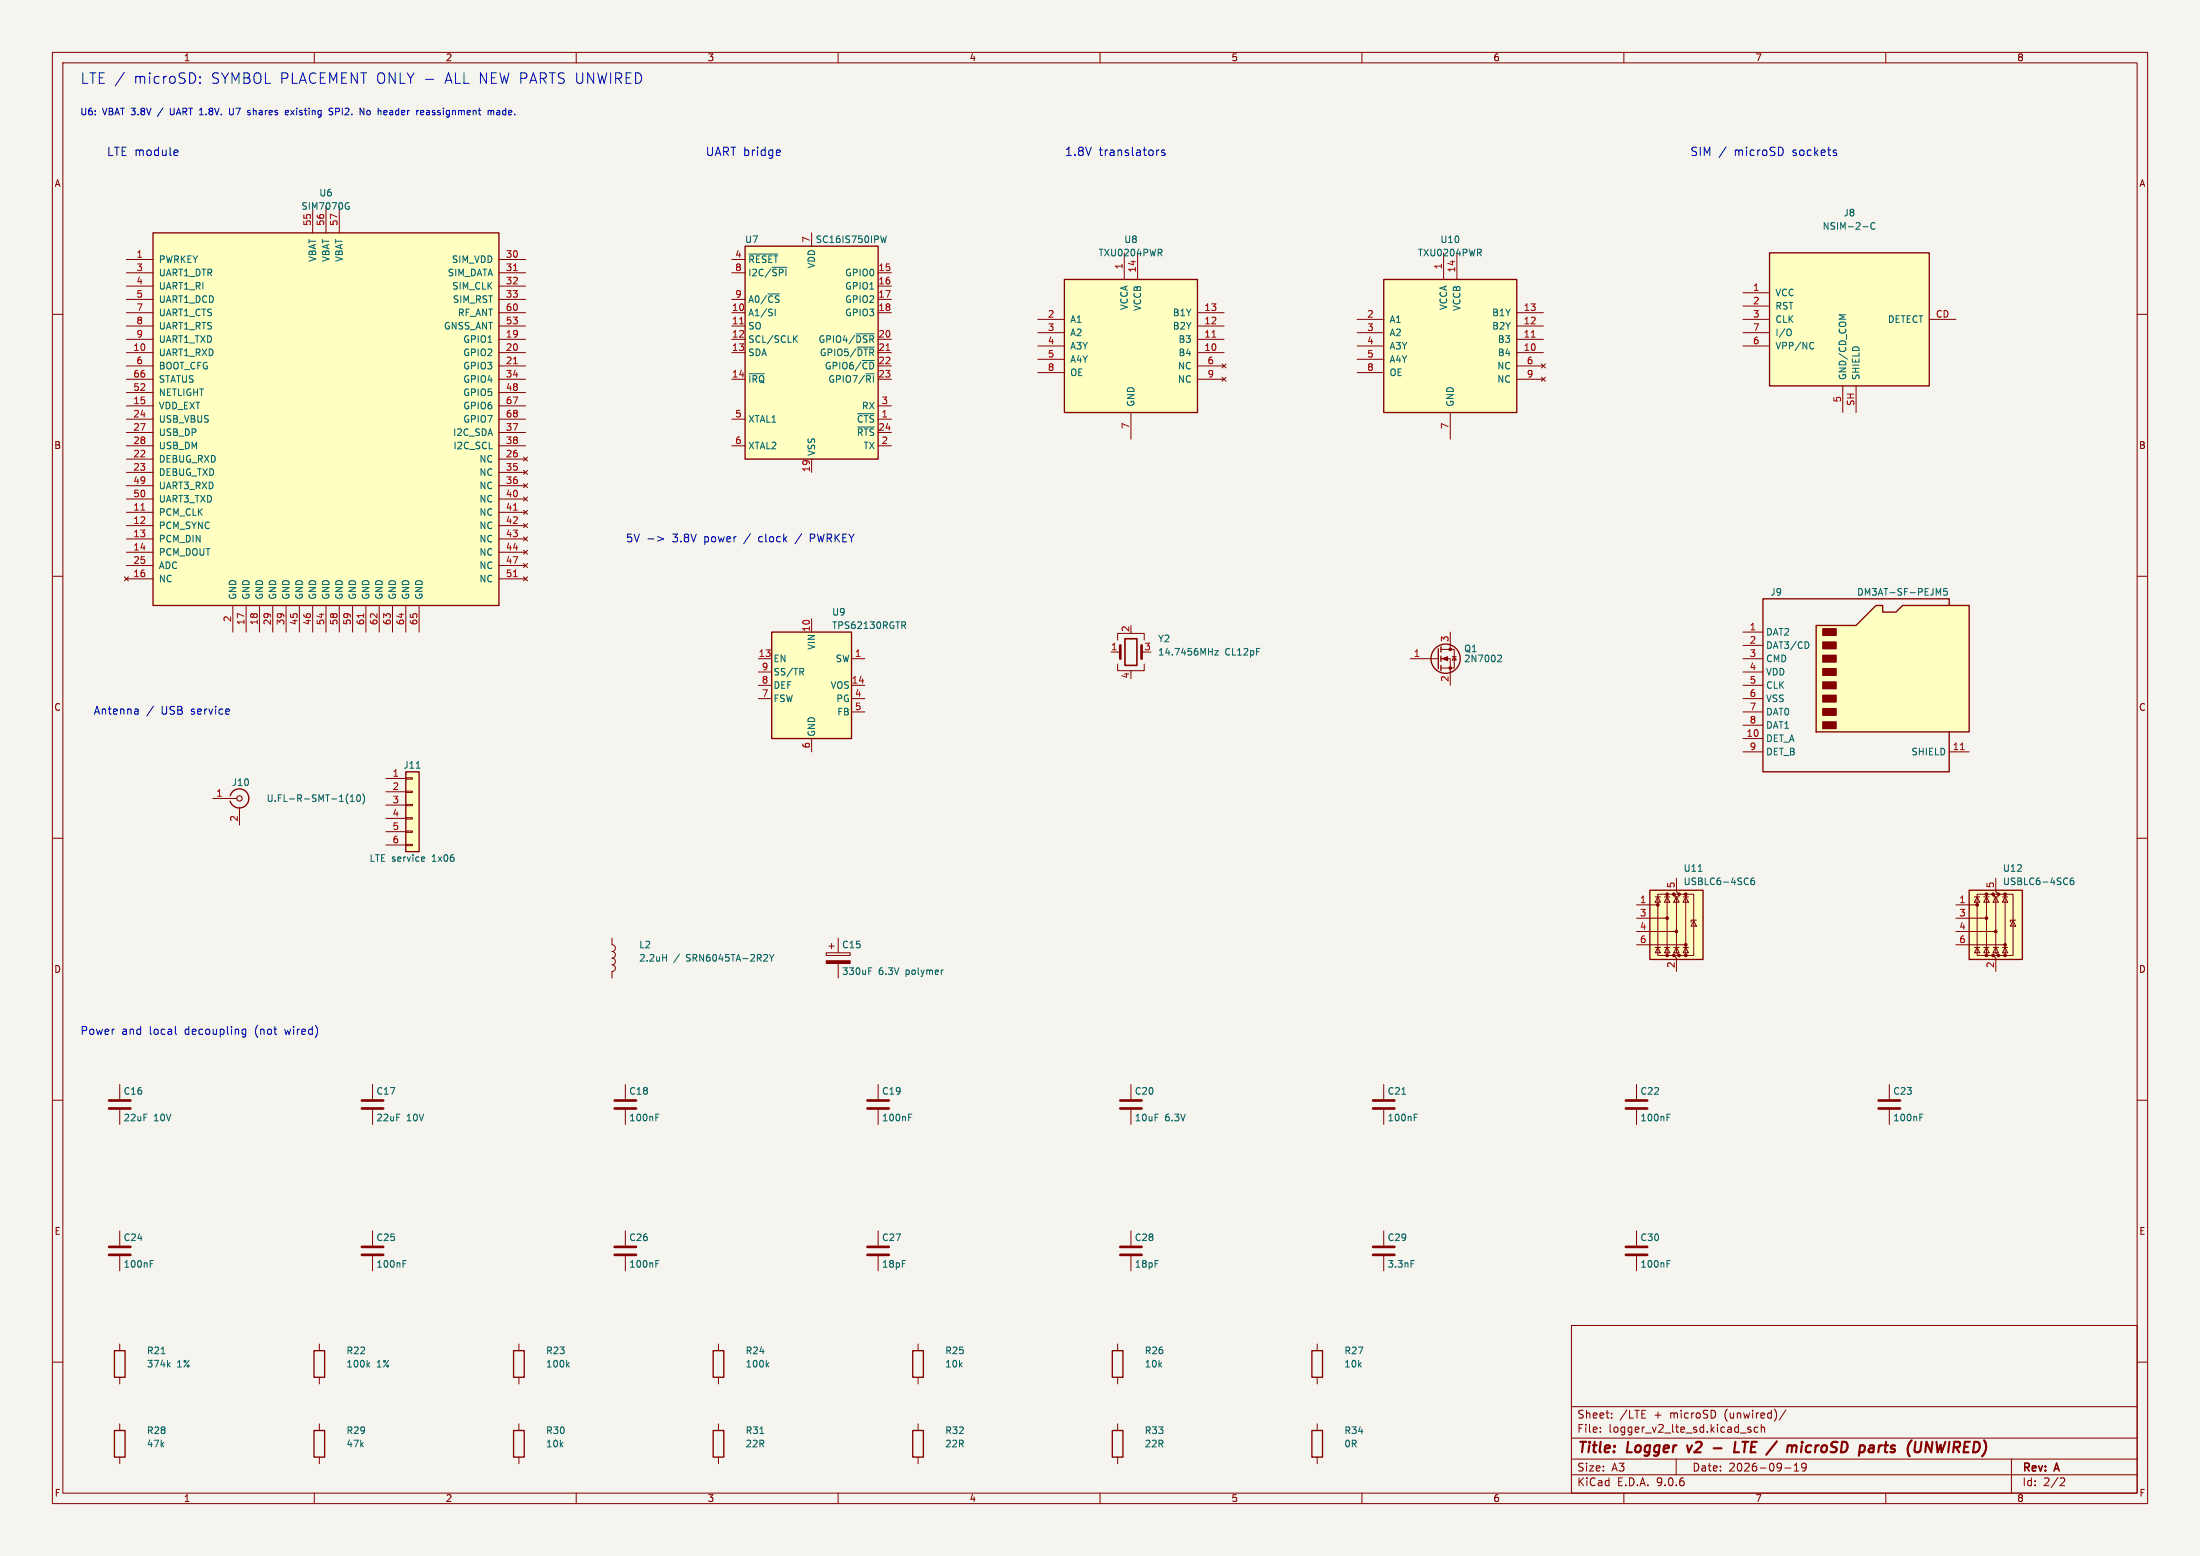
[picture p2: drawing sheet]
<svg xmlns="http://www.w3.org/2000/svg" width="420mm" height="297mm" viewBox="0 0 420 297" stroke-linecap="round" stroke-linejoin="round" font-family="sans-serif">
<path d="M0 0h420v297h-420z" fill="#f5f4ef" stroke="#f5f4ef" stroke-width=".19"/>
<g fill="none" stroke="#840000" stroke-width=".19">
<path d="M10 10h400v277h-400zM12 12h396v273h-396zM60 10v2M110 10v2M160 10v2M210 10v2M260 10v2M310 10v2M360 10v2M10 60h2M408 60h2M10 110h2"/>
<path d="M408 110h2M10 160h2M408 160h2M10 210h2M408 210h2M300 253h108v32h-108zM10 260h2M300 278.5h108M300 274.5h108M300 268.5h108M305.5 273.2v.2M305.5 272.5v.1"/>
<path d="M307.7 270.5v.2M307.7 269.8v.1M320 278.5v3M334.2 272.5l-.3-.1-.2 .2v.2l.5 .2v.3h-.5M335.6 272.5l-.4-.1-.3 .3 .1 .6h.6M336.2 272.5l.2-.1 .4 .1 .1 .9M336.2 271.9v1.5M340.9 269.1l-1.2 1.9M342.5 279.7l.4-.4v1.5M344.8 279.9l-.3 .3h-.3l-.3-.3 .2-.5 .4-.1 .2 .1a.99 .99 0 0 1-.3 1.4h-.3M384 278.5v6.5M408 260h2"/>
<path d="M60 285v2M110 285v2M160 285v2M210 285v2M260 285v2M300 281.5h108M310 285v2M340.7 280.2h1.2M342.5 280.8h.9M360 285v2M393.5 282.1l.5 .1 .2 .3-1 1.1h1"/>
</g>
<path d="M322.1 275.9l.3 1.3M327.1 276.4h1.6M331.3 275.2l-.3 2h1M332.6 275.2h1.2M344 275.9l-.2 1.3M344.1 275.2l-.1 .2M358.7 275.9l-.1 1.3M358.9 276l-.2 .3M365 274.9l-.4 .4M368.9 275.2l-.2 2-.9-2-.3 2" fill="none" stroke="#840000" stroke-width=".4"/>
<path d="M337.8 48.3h30.5v25.4h-30.5z" fill="#ffffc2"/>
<path d="M337.8 48.3h30.5v25.4h-30.5z" fill="none" stroke="#840000" stroke-width=".25"/>
<path d="M332.7 55.9h5.1M332.7 58.4h5.1M332.7 61h5.1M332.7 63.5h5.1M332.7 66h5.1M351.8 73.7v5M354.3 73.7v5M368.3 61h5.1" fill="none" stroke="#840000" stroke-width=".19"/>
<path d="M355.6 43.3h1M357.9 42.6a.6 .6 0 0 0-.8 .4 .6 .6 0 0 0 .6 .8l.2-.2M341.7 62.8l.1 .1a.81 .81 0 0 1-.1 1.2M345.9 65.3l.4 .2M346.3 66.5l-.4 .1" fill="none" stroke="#006464" stroke-width=".19"/>
<path d="M203.2 53.3h25.4v25.4h-25.4z" fill="#ffffc2"/>
<path d="M203.2 53.3h25.4v25.4h-25.4z" fill="none" stroke="#840000" stroke-width=".25"/>
<g fill="none" stroke="#840000" stroke-width=".19">
<path d="M214.6 48.3v5M217.2 48.3v5M228.6 59.7h5.1M198.1 61h5.1M198.1 63.5h5.1M198.1 66h5.1M198.1 68.6h5.1M198.1 71.1h5.1M215.9 78.7v5.1M228.6 62.2h5.1M228.6 64.8h5.1M228.6 67.3h5.1"/>
<path d="M228.6 69.9h5.1M228.6 72.4h5.1M233.3 69.5l.8 .7M233.3 72l.8 .8M234.1 69.5l-.8 .7M234.1 72l-.8 .8"/>
</g>
<path d="M231.4 64.4h.7" fill="none" stroke="#a90000" stroke-width=".19"/>
<path d="M221.4 48.2l.4 .6M221.8 47.7v.4" fill="none" stroke="#006464" stroke-width=".19"/>
<path d="M264.2 53.3h25.4v25.4h-25.4z" fill="#ffffc2"/>
<g fill="none" stroke="#840000" stroke-width=".25">
<path d="M264.2 53.3h25.4v25.4h-25.4zM274.6 123.8v3.8M275.1 123.4v1.1M275.1 125.2v1M275.1 127v1M21.8 257.8h2.1v5.1h-2.1z"/>
<circle cx="276" cy="125.7" r="2.79"/>
</g>
<g fill="none" stroke="#840000" stroke-width=".19">
<path d="M275.6 48.3v5M278.1 48.3v5M289.6 59.7h5M259.1 61h5.1M259.1 63.5h5.1M259.1 66h5.1M259.1 68.6h5.1M259.1 71.1h5.1M276.9 78.7v5.1M289.6 62.2h5M289.6 64.8h5M289.6 67.3h5"/>
<path d="M289.6 69.9h5M289.6 72.4h5M294.3 69.5l.7 .7M294.3 72l.7 .8M295 69.5l-.7 .7M295 72l-.7 .8M212.1 124.5h1.8M213.4 122.2v-1.3h5v1.3M213.4 126.7v1.3h5v-1.3M215.9 128v.3M269.2 125.7h5.4M275.1 124h2.5v3.5h-2.5"/>
<path d="M275.1 125.7h1.8v5.1M276.9 120.7v3.3M277.2 125.3h.8M277.6 125.3l.4 .7h-.8zM360.7 207v2.8M360.7 211.8v2.8M22.9 256.5v1.3M22.9 262.9v1.3"/>
</g>
<path d="M292.3 64.4h.8" fill="none" stroke="#a90000" stroke-width=".19"/>
<path d="M282.4 48.2l.4 .6M282.7 47.7v.4M231.9 124.2h.7l-.7 .8h.7M286.1 125l.4 .1 .1 .3-.7 .9h.7M366.5 213.3h.4M366.5 212.7h.6M30.8 258.4h.7M32.1 260.4l.4 .5M32.5 260.1l-.5 .5" fill="none" stroke="#006464" stroke-width=".19"/>
<path d="M213.9 123.2v2.5M217.9 123.2v2.5M358.6 210.1h4.1M358.6 211.6h4.1" fill="none" stroke="#840000" stroke-width=".51"/>
<path d="M214.8 121.9h2.2v5.1h-2.2z" fill="none" stroke="#840000" stroke-width=".3"/>
<g fill="#840000" stroke="#840000" stroke-width=".19">
<path d="M275.3 125.7l1.1-.4v.8z"/>
<circle cx="276.9" cy="124" r=".25"/>
<circle cx="276.9" cy="127.5" r=".25"/>
</g>
<path d="M346.7 119.4h7.6l3.8-3.8h1.3v1.2h2.5l1.3-1.2h12.7v24.1h-29.2z" fill="#ffffc2"/>
<path d="M346.7 119.4h7.6l3.8-3.8h1.3v1.2h2.5l1.3-1.2h12.7v24.1h-29.2zM372.1 115.6v-1.3h-35.6v33h35.6v-7.6" fill="none" stroke="#840000" stroke-width=".25"/>
<g fill="#840000" stroke="#840000" stroke-width=".25">
<path d="M348 120h2.5v1.3h-2.5z"/>
<path d="M348 122.6h2.5v1.2h-2.5z"/>
<path d="M348 125.1h2.5v1.3h-2.5z"/>
<path d="M348 127.6h2.5v1.3h-2.5z"/>
<path d="M348 130.2h2.5v1.2h-2.5z"/>
<path d="M348 132.7h2.5v1.3h-2.5z"/>
<path d="M348 135.3h2.5v1.2h-2.5z"/>
<path d="M348 137.8h2.5v1.3h-2.5z"/>
</g>
<path d="M332.7 120.7h3.8M332.7 123.2h3.8M332.7 125.7h3.8M332.7 128.3h3.8M332.7 130.8h3.8M332.7 133.4h3.8M332.7 135.9h3.8M332.7 138.4h3.8M332.7 141h3.8M332.7 143.5h3.8M372.1 143.5h3.8" fill="none" stroke="#840000" stroke-width=".19"/>
<path d="M370.1 113.2l.4-.9v1.3M371.7 112.3h-.6l-.1 .6 .2-.1 .4 .1 .2 .2-.1 .4-.2 .1-.5-.1M345.1 122.6l.2 .4-.2 .7" fill="none" stroke="#006464" stroke-width=".19"/>
<path d="M374.3 143.1h.7" fill="none" stroke="#a90000" stroke-width=".19"/>
<path d="M375.9 169.9h10.2v13.2h-10.2z" fill="#ffffc2"/>
<g fill="#840000" stroke="#840000" stroke-width=".19">
<circle cx="377.4" cy="172.7" r=".25"/>
<circle cx="379.2" cy="170.7" r=".25"/>
<circle cx="379.2" cy="175.3" r=".25"/>
<circle cx="379.2" cy="182.4" r=".25"/>
<circle cx="380.5" cy="170.7" r=".25"/>
<circle cx="380.5" cy="182.4" r=".25"/>
<circle cx="381" cy="177.8" r=".25"/>
<circle cx="381.5" cy="170.7" r=".25"/>
<circle cx="381.5" cy="182.4" r=".25"/>
<circle cx="382.8" cy="170.7" r=".25"/>
<circle cx="382.8" cy="180.3" r=".25"/>
<circle cx="382.8" cy="182.4" r=".25"/>
</g>
<g fill="none" stroke="#840000" stroke-width=".19">
<path d="M373.4 172.7h4M373.4 175.3h5.8M373.4 177.8h7.6M376.9 171.2h1.1M377.4 171.2l.6 1h-1.1zM378.7 171.2h1M379.2 171.2l.5 1h-1zM379.2 170.7h-1.8v11.7h1.8M380.5 170.7h2.3v11.7h-1.3M380.5 170.7h-1.3v11.7h1.3l.5 .5v2.5M380.5 170.7l.5 .5v10.7l.5 .5M380.5 171.2h1"/>
<path d="M381 171.2l.5 1h-1zM381 167.6v2.6l.5 .5M382.3 171.2h1M382.8 170.7h1.5v11.7h-1.5M382.8 171.2l.5 1h-1zM384.3 175.8l.5 1h-1zM384.8 175.6h-1v.4M373.4 180.3h9.4M376.9 180.8h1.1M377.4 180.8l.6 1.1h-1.1zM378.7 180.8h1M379.2 180.8l.5 1.1h-1z"/>
<path d="M380.5 180.8h1M380.5 182.4h1M381 180.8l.5 1.1h-1zM382.3 180.8h1M382.8 180.8l.5 1.1h-1z"/>
</g>
<path d="M375.9 169.9h10.2v13.2h-10.2z" fill="none" stroke="#840000" stroke-width=".25"/>
<path d="M395.8 167.6h-.4a.86 .86 0 0 0 0 1.3l.5-.2v-.4l-.2-.2h-.4l-.1 .2" fill="none" stroke="#006464" stroke-width=".19"/>
<path d="M315 169.9h10.1v13.2h-10.1z" fill="#ffffc2"/>
<g fill="#840000" stroke="#840000" stroke-width=".19">
<circle cx="316.5" cy="172.7" r=".25"/>
<circle cx="318.3" cy="170.7" r=".25"/>
<circle cx="318.3" cy="175.3" r=".25"/>
<circle cx="318.3" cy="182.4" r=".25"/>
<circle cx="319.5" cy="170.7" r=".25"/>
<circle cx="319.5" cy="182.4" r=".25"/>
<circle cx="320" cy="177.8" r=".25"/>
<circle cx="320.5" cy="170.7" r=".25"/>
<circle cx="320.5" cy="182.4" r=".25"/>
<circle cx="321.8" cy="170.7" r=".25"/>
<circle cx="321.8" cy="180.3" r=".25"/>
<circle cx="321.8" cy="182.4" r=".25"/>
</g>
<g fill="none" stroke="#840000" stroke-width=".19">
<path d="M312.4 172.7h4.1M312.4 175.3h5.9M312.4 177.8h7.6M316 171.2h1M316.5 171.2l.5 1h-1zM317.8 171.2h1M318.3 171.2l.5 1h-1zM318.3 170.7h-1.8v11.7h1.8M319.5 170.7h2.3v11.7h-1.3M319.5 170.7h-1.2v11.7h1.2l.5 .5v2.5M319.5 170.7l.5 .5v10.7l.5 .5M319.5 171.2h1"/>
<path d="M320 171.2l.5 1h-1zM320 167.6v2.6l.5 .5M321.3 171.2h1M321.8 170.7h1.5v11.7h-1.5M321.8 171.2l.5 1h-1zM323.3 175.8l.5 1h-1zM323.8 175.6h-1v.4M312.4 180.3h9.4M316 180.8h1M316.5 180.8l.5 1.1h-1zM317.8 180.8h1M318.3 180.8l.5 1.1h-1z"/>
<path d="M319.5 180.8h1M319.5 182.4h1M320 180.8l.5 1.1h-1zM321.3 180.8h1M321.8 180.8l.5 1.1h-1zM215.9 207v2.8M215.9 211.8v2.8M264.2 207v2.8M264.2 211.8v2.8M312.4 207v2.8M312.4 211.8v2.8M215.9 234.9v2.8"/>
<path d="M215.9 239.8v2.8M264.2 234.9v2.8M264.2 239.8v2.8M312.4 234.9v2.8M312.4 239.8v2.8M61 256.5v1.3M175.3 256.5v1.3M213.4 256.5v1.3M251.5 256.5v1.3M61 262.9v1.3M99.1 271.8v1.2M99.1 278.1v1.3"/>
<path d="M175.3 262.9v1.3M175.3 271.8v1.2M175.3 278.1v1.3M213.4 262.9v1.3M213.4 271.8v1.2M213.4 278.1v1.3M251.5 262.9v1.3M251.5 271.8v1.2M251.5 278.1v1.3"/>
</g>
<path d="M315 169.9h10.1v13.2h-10.1zM59.9 257.8h2.1v5.1h-2.1zM174.2 257.8h2.1v5.1h-2.1zM212.3 257.8h2.1v5.1h-2.1zM250.4 257.8h2.1v5.1h-2.1zM98 273h2.1v5.1h-2.1zM174.2 273h2.1v5.1h-2.1zM212.3 273h2.1v5.1h-2.1zM250.4 273h2.1v5.1h-2.1z" fill="none" stroke="#840000" stroke-width=".25"/>
<path d="M324.2 166.3h.7M334.8 167.6h-.3a.86 .86 0 0 0 0 1.3l.4-.2 .1-.4-.3-.2h-.3l-.2 .2M267.6 208.9h.8M270 213.3h.4M270 212.7h.6M318.2 213.3h.5M318.2 212.7h.7M269.4 240.6h.6M318.2 240.6h.7M318.2 241.2h.5M70.2 260.4l.4 .5M70.6 260.1l-.5 .5" fill="none" stroke="#006464" stroke-width=".19"/>
<path d="M213.9 210.1h4M213.9 211.6h4M262.1 210.1h4.1M262.1 211.6h4.1M310.4 210.1h4.1M310.4 211.6h4.1M213.9 238h4M213.9 239.5h4M262.1 238h4.1M262.1 239.5h4.1M310.4 238h4.1M310.4 239.5h4.1" fill="none" stroke="#840000" stroke-width=".51"/>
<path d="M142.2 47h25.4v40.6h-25.4z" fill="#ffffc2"/>
<path d="M142.2 47h25.4v40.6h-25.4z" fill="none" stroke="#840000" stroke-width=".25"/>
<g fill="none" stroke="#840000" stroke-width=".19">
<path d="M139.7 49.5h2.5M139.7 52.1h2.5M139.7 57.2h2.5M139.7 59.7h2.5M154.9 44.5v2.5M167.6 52.1h2.6M167.6 57.2h2.6M167.6 59.7h2.6M167.6 54.6h2.6M139.7 62.2h2.5M139.7 64.8h2.5M139.7 67.3h2.5"/>
<path d="M139.7 72.4h2.5M167.6 64.8h2.6M167.6 67.3h2.6M167.6 72.4h2.6M167.6 69.9h2.6M167.6 77.5h2.6M139.7 80h2.5M139.7 85.1h2.5M154.9 87.6v2.6M167.6 80h2.6M167.6 85.1h2.6M167.6 82.6h2.6"/>
</g>
<path d="M143 48.5h5.5M147.4 51h2.8M148 59v1.3M169.2 45l-.3 1.3-.2-.9-.3 .9M143 71.3h2.9M151.7 64.6l.5 .7M152.2 64.1l-.7 .7M163.4 63.7h3.5M163.7 66.3h3.2M163.7 79h3.2M163.7 81.5h3.2" fill="none" stroke="#006464" stroke-width=".19"/>
<path d="M141.2 61.8h.7M169.2 66.9h.7" fill="none" stroke="#a90000" stroke-width=".19"/>
<path d="M147.3 120.7h15.3v20.3h-15.3z" fill="#ffffc2"/>
<path d="M147.3 120.7h15.3v20.3h-15.3zM136.1 257.8h2.1v5.1h-2.1z" fill="none" stroke="#840000" stroke-width=".25"/>
<path d="M154.9 118.1v2.6M144.8 125.7h2.5M144.8 128.3h2.5M144.8 130.8h2.5M144.8 133.4h2.5M162.6 125.7h2.5M162.6 130.8h2.5M162.6 133.4h2.5M162.6 135.9h2.5M154.9 141v2.5M137.2 256.5v1.3M137.2 262.9v1.3" fill="none" stroke="#840000" stroke-width=".19"/>
<path d="M172.5 119.4l.4 .6M172.6 118.7l.3 .2-.1 .3-.2 .2M153 128.2l.4 .6M153.3 127.6l.1 .2-.1 .4M146.4 260.4l.4 .5M146.8 260.1l-.5 .5" fill="none" stroke="#006464" stroke-width=".19"/>
<path d="M29.2 44.5h66v71.1h-66z" fill="#ffffc2"/>
<path d="M29.2 44.5h66v71.1h-66zM43.9 151.9a1.81 1.81 0 0 1 2.8-1 1.81 1.81 0 0 1 0 3 1.81 1.81 0 0 1-2.8-1M136.1 273h2.1v5.1h-2.1z" fill="none" stroke="#840000" stroke-width=".25"/>
<g fill="none" stroke="#840000" stroke-width=".19">
<path d="M59.7 39.4v5.1M62.2 39.4v5.1M64.8 39.4v5.1M24.1 49.5h5.1M24.1 52.1h5.1M24.1 54.6h5.1M24.1 57.2h5.1M24.1 59.7h5.1M95.2 49.5h5.1M95.2 52.1h5.1M95.2 54.6h5.1M95.2 57.2h5.1"/>
<path d="M95.2 59.7h5.1M24.1 62.2h5.1M24.1 64.8h5.1M24.1 67.3h5.1M24.1 69.9h5.1M24.1 72.4h5.1M24.1 74.9h5.1M24.1 77.5h5.1M95.2 62.2h5.1M95.2 64.8h5.1M95.2 67.3h5.1M95.2 69.9h5.1"/>
<path d="M95.2 72.4h5.1M95.2 74.9h5.1M95.2 77.5h5.1M24.1 80h5.1M24.1 82.6h5.1M24.1 85.1h5.1M24.1 87.6h5.1M24.1 90.2h5.1M24.1 92.7h5.1M24.1 95.3h5.1M24.1 97.8h5.1M95.2 80h5.1"/>
<path d="M95.2 82.6h5.1M95.2 85.1h5.1M95.2 87.6h5.1M95.2 90.2h5.1M95.2 92.7h5.1M95.2 95.3h5.1M95.2 97.8h5.1M99.9 87.2l.8 .8M99.9 89.8l.8 .8M99.9 92.3l.8 .8M99.9 94.9l.8 .7M99.9 97.4l.8 .8"/>
<path d="M99.9 99.9l.8 .8M100.7 87.2l-.8 .8M100.7 89.8l-.8 .8M100.7 92.3l-.8 .8M100.7 94.9l-.8 .7M100.7 97.4l-.8 .8M100.7 99.9l-.8 .8M23.7 110.1l.8 .8M24.1 100.3h5.1M24.1 102.9h5.1M24.1 105.4h5.1M24.1 108h5.1"/>
<path d="M24.1 110.5h5.1M24.5 110.1l-.8 .8M44.4 115.6v5.1M47 115.6v5.1M49.5 115.6v5.1M52.1 115.6v5.1M54.6 115.6v5.1M57.1 115.6v5.1M59.7 115.6v5.1M62.2 115.6v5.1M64.8 115.6v5.1M67.3 115.6v5.1"/>
<path d="M69.8 115.6v5.1M72.4 115.6v5.1M74.9 115.6v5.1M77.5 115.6v5.1M80 115.6v5.1M95.2 100.3h5.1M95.2 102.9h5.1M95.2 105.4h5.1M95.2 108h5.1M95.2 110.5h5.1M99.9 102.5l.8 .8M99.9 105l.8 .8"/>
<path d="M99.9 107.6l.8 .7M99.9 110.1l.8 .8M100.7 102.5l-.8 .8M100.7 105l-.8 .8M100.7 107.6l-.8 .7M100.7 110.1l-.8 .8M40.6 152.4h4.6M45.7 154.2v3.3M116.8 179.1v1.2a.64 .64 0 0 1 .7 .7 .64 .64 0 0 1-.7 .6 .64 .64 0 0 1 .7 .7 .64 .64 0 0 1-.7 .6 .64 .64 0 0 1 .7 .6 .64 .64 0 0 1-.7 .7M160 179.1v2.8M116.8 184.2a.64 .64 0 0 1 .7 .6 .64 .64 0 0 1-.7 .6v1.3M157.7 181.9h4.6v.5h-4.6z"/>
<path d="M158.2 180.6h1.1M158.7 180.1v1M160 183.9v2.8M119.4 207v2.8M119.4 211.8v2.8M167.6 207v2.8M167.6 211.8v2.8M119.4 234.9v2.8M119.4 239.8v2.8M167.6 234.9v2.8M167.6 239.8v2.8M137.2 271.8v1.2"/>
<path d="M137.2 278.1v1.3"/>
</g>
<path d="M98 51.7h.8M98 69.4h.8M26.9 97.4h.7M98 97.4h.8M69.4 117.1v.8M98 110.1h.8" fill="none" stroke="#a90000" stroke-width=".19"/>
<g fill="none" stroke="#006464" stroke-width=".19">
<path d="M66.3 38.7h.3M66.4 39.4h.3v.4l-.4 .1M66.5 151.5a1.46 1.46 0 0 0 0 2M66.9 153h.7M66.9 152.1l.3-.4v1.3M68.2 151.8l.2-.1a.68 .68 0 0 1 .4 .6 .68 .68 0 0 1-.4 .7l-.3-.5zM69.2 151.5a1.46 1.46 0 0 1 0 2M126.5 182.8h.7M127.2 182.2v1.3M146.9 182.2l.4 .7M147.3 182.9v.6M147.7 182.2l-.4 .7"/>
<path d="M165.8 185.3h.5M165.8 184.7h.7M180.1 185.2h-.3M125.2 213.3h.4M125.2 212.7h.6M173.5 213.3h.4M173.5 212.7h.6M125.2 241.2h.4M125.2 240.6h.6M145.1 273.6h.7"/>
</g>
<path d="M157.7 183.4h4.6v.5h-4.6z" fill="#840000" stroke="#840000" stroke-width=".19"/>
<path d="M117.3 210.1h4.1M117.3 211.6h4.1M165.6 210.1h4.1M165.6 211.6h4.1M117.3 238h4.1M117.3 239.5h4.1M165.6 238h4.1M165.6 239.5h4.1" fill="none" stroke="#840000" stroke-width=".51"/>
<circle cx="45.7" cy="152.4" r=".51" fill="none" stroke="#840000" stroke-width=".2"/>
<path d="M77.5 147.3h2.5v15.3h-2.5z" fill="#ffffc2"/>
<path d="M77.5 147.3h2.5v15.3h-2.5zM98 257.8h2.1v5.1h-2.1zM21.8 273h2.1v5.1h-2.1zM59.9 273h2.1v5.1h-2.1z" fill="none" stroke="#840000" stroke-width=".25"/>
<g fill="none" stroke="#840000" stroke-width=".19">
<path d="M73.7 148.6h3.8M73.7 151.1h3.8M73.7 153.7h3.8M73.7 156.2h3.8M73.7 158.8h3.8M77.5 148.5h1.2v.2h-1.2zM77.5 151h1.2v.3h-1.2zM77.5 153.5h1.2v.3h-1.2zM77.5 156.1h1.2v.2h-1.2zM77.5 158.6h1.2v.3h-1.2zM73.7 161.3h3.8M77.5 161.2h1.2v.2h-1.2z"/>
<path d="M22.9 207v2.8M22.9 211.8v2.8M71.1 207v2.8M71.1 211.8v2.8M22.9 234.9v2.8M22.9 239.8v2.8M71.1 234.9v2.8M71.1 239.8v2.8M99.1 256.5v1.3M22.9 271.8v1.2M22.9 278.1v1.3M61 271.8v1.2"/>
<path d="M61 278.1v1.3M99.1 262.9v1.3"/>
</g>
<path d="M79.5 146.6h.7M80.9 163.6l.2 .3-.6 .1M81 164.3l-.1 .1M28.7 241.2h.4M28.7 240.6h.6M76.9 241.2h.5M76.9 240.6h.7M108.3 260.4l.4 .5M108.7 260.1l-.5 .5" fill="none" stroke="#006464" stroke-width=".19"/>
<path d="M20.8 210.1h4.1M20.8 211.6h4.1M69.1 210.1h4.1M69.1 211.6h4.1M20.8 238h4.1M20.8 239.5h4.1M69.1 238h4.1M69.1 239.5h4.1" fill="none" stroke="#840000" stroke-width=".51"/>
<g fill="none" stroke="#0000c2" stroke-width=".19">
<path d="M23.7 13.8l-1.7 2.6M38.2 15.7v.2M38.2 14.7v.2M33.4 28.6l.5 .1 .1 .3-.8 .2M33.9 29.6l-.5 .1M43.8 20.6v1.1l.1 .2h.4M47.5 21.5l.3 .2M47.5 21.1h.3M47.8 21.7l-.4 .2M54.5 21.5l.6-.1-.1-.3h-.4l-.1 .2v.6h.5M63.5 20.7l-.4-.1-.2 .2v.3l.5 .3 .1 .3-.2 .2h-.5M68.7 20.6l.8 1.3v-1.3"/>
<path d="M73.7 21.1l-.4 .2v.6h.4M73.9 21.4l-.6 .1M80.3 21.5l.6-.1-.1-.3h-.3l-.2 .2 .1 .6h.4M93.2 21.2l.3-.1 .2 .2M93.2 21.1v.8M93.7 21.3l.2-.2h.3l.1 .8M93.7 21.3v.6M95 21.1h-.1M95 21.4l-.2 .2 .2 .3M148.4 28.6l.5 .1 .1 .3-.8 .2M148.9 29.6l-.5 .1M221.3 28.6l-.3 .1-.2 .2"/>
<path d="M222.3 28.7l-.3-.1-.3 .3 .1 .2 .5 .1v.4h-.6M329.5 28l-1.3 2.1M340.3 28.3l.1 .5-.1 .7M350.4 29.2l.2 .2-.2 .3M350.4 28.6l.2 .1M125.6 102.4l1.1 .5-1.1 .4M154.7 102.7h.6M155.3 101.9h-.6v1.5M26.2 135.3l.2 .2v.8M26.4 136.3h-.2M26.4 135.7l-.2 .1M29.3 134.8l-1.3 1.9"/>
<path d="M33.5 195.9v1.3l.2 .2M46.9 196.4v1.3l-.3 .2h-.3M46.9 196.5l-.4-.1-.3 .3 .1 .7h.6"/>
</g>
<g font-size="2.8" fill="#0000c2">
<text x="15.2" y="16.2">LTE /</text>
<text x="25.4" y="16.2">microSD:</text>
<text x="40.3" y="16.2">SYMBOL PLACEMENT ONLY -</text>
<text x="85.1" y="16.2">ALL NEW PARTS UNWIRED</text>
</g>
<g font-size="2.8" fill="#840000">
<text x="301" y="277.9">Title:</text>
<text x="310.6" y="277.9">Logger</text>
<text x="323" y="277.9">v2</text>
<text x="333.5" y="277.9">LTE /</text>
<text x="345.2" y="277.9">microSD</text>
<text x="359.8" y="277.9">parts</text>
<text x="369.8" y="277.9">(UNWIRED)</text>
</g>
<g font-size="2.2" fill="#0000c2">
<text x="20.3" y="30">LTE module</text>
<text x="134.6" y="30">UART bridge</text>
<text x="203.2" y="30">1.8V</text>
<text x="209.7" y="30">translators</text>
<text x="322.6" y="30">SIM /</text>
<text x="331.1" y="30">microSD</text>
<text x="342.3" y="30">sockets</text>
</g>
<g font-size="2.1" fill="#0000c2">
<text x="119.4" y="103.7">5V -&gt;</text>
<text x="128.4" y="103.7">3.8V</text>
<text x="134.6" y="103.7">power</text>
<text x="142.4" y="103.7">/</text>
<text x="145.2" y="103.7">clock</text>
<text x="152.5" y="103.7">/</text>
<text x="155.3" y="103.7">PWRKEY</text>
<text x="17.8" y="136.6">Antenna</text>
<text x="30.8" y="136.6">USB</text>
<text x="36.6" y="136.6">service</text>
<text x="15.2" y="197.7">Power</text>
<text x="23.2" y="197.7">and</text>
<text x="28.6" y="197.7">local</text>
<text x="35.4" y="197.7">decoupling</text>
<text x="48.9" y="197.7">(not</text>
<text x="54.8" y="197.7">wired)</text>
</g>
<g font-size="2.1" fill="#840000">
<text x="301" y="273.7">File:</text>
<text x="301" y="271">Sheet:</text>
<text x="307.1" y="273.7">logger_v2_lte_sd.kicad_sch</text>
<text x="309.2" y="271">/LTE</text>
<text x="315.8" y="271">+</text>
<text x="319" y="271">microSD</text>
<text x="329.5" y="271">(unwired)/</text>
<text x="301" y="281.1">Size:</text>
<text x="307.6" y="281.1">A3</text>
<text x="323" y="281.1">Date:</text>
<text x="330" y="281.1">2026-09-19</text>
<text x="386" y="281.3">Rev:</text>
<text x="392.4" y="281.3">A</text>
<text x="301" y="283.9">KiCad</text>
<text x="308.7" y="283.9">E.D.A.</text>
<text x="316.3" y="283.9">9.0.6</text>
<text x="386" y="283.9">Id:</text>
<text x="390.1" y="283.9">2/2</text>
</g>
<g font-size="1.8" fill="#840000">
<text x="35" y="11.9">1</text>
<text x="85" y="11.9">2</text>
<text x="135" y="11.9">3</text>
<text x="185" y="11.9">4</text>
<text x="235" y="11.9">5</text>
<text x="285" y="11.9">6</text>
<text x="335" y="11.9">7</text>
<text x="385" y="11.9">8</text>
<text x="10.3" y="35.9">A</text>
<text x="408.3" y="35.9">A</text>
<text x="10.3" y="85.9">B</text>
<text x="408.2" y="85.9">B</text>
<text x="10.3" y="135.9">C</text>
<text x="408.2" y="135.9">C</text>
<text x="10.3" y="185.9">D</text>
<text x="408.2" y="185.9">D</text>
<text x="10.3" y="235.9">E</text>
<text x="408.3" y="235.9">E</text>
<text x="10.3" y="285.9">F</text>
<text x="35" y="286.9">1</text>
<text x="85" y="286.9">2</text>
<text x="135" y="286.9">3</text>
<text x="185" y="286.9">4</text>
<text x="235" y="286.9">5</text>
<text x="285" y="286.9">6</text>
<text x="335" y="286.9">7</text>
<text x="385" y="286.9">8</text>
<text x="408.3" y="285.9">F</text>
</g>
<g font-size="1.8" fill="#0000c2">
<text x="15.2" y="22.2">U6:</text>
<text x="19.6" y="22.2">VBAT 3.8V</text>
<text x="30.4" y="22.2">/</text>
<text x="32.9" y="22.2">UART 1.8V.</text>
<text x="44.6" y="22.2">U7</text>
<text x="48.4" y="22.2">shares</text>
<text x="55.8" y="22.2">existing</text>
<text x="64.3" y="22.2">SPI2.</text>
<text x="70.4" y="22.2">No</text>
<text x="74" y="22.2">header</text>
<text x="81.6" y="22.2">reassignment</text>
<text x="95.4" y="22.2">made.</text>
</g>
<g font-size="1.8" fill="#006464">
<text x="57.4" y="40.2">SIM7070G</text>
<text x="60.9" y="37.7">U6</text>
<text x="351.9" y="41.5">J8</text>
<text x="142.1" y="46.6">U7</text>
<text x="155.6" y="46.6">SC16IS750IPW</text>
<text x="214.5" y="46.6">U8</text>
<text x="274.9" y="46.6">U10</text>
<text x="347.8" y="44">NSIM-2-C</text>
<text x="30.2" y="50.4">PWRKEY</text>
<text x="30.2" y="52.9">UART1_DTR</text>
<text x="60.6" y="50.1" transform="rotate(-90 60.6 50.1)">VBAT</text>
<text x="63.1" y="50.1" transform="rotate(-90 63.1 50.1)">VBAT</text>
<text x="65.6" y="50.1" transform="rotate(-90 65.6 50.1)">VBAT</text>
<text x="85.4" y="52.9">SIM_DATA</text>
<text x="86.2" y="50.4">SIM_VDD</text>
<text x="142.7" y="50.4">~{RESET}</text>
<text x="142.7" y="52.9">I2C/~{SPI}</text>
<text x="155.8" y="51.3" transform="rotate(-90 155.8 51.3)">VDD</text>
<text x="161.2" y="52.9">GPIO0</text>
<text x="209.6" y="49.1">TXU0204PWR</text>
<text x="270.6" y="49.1">TXU0204PWR</text>
<text x="30.2" y="55.5">UART1_RI</text>
<text x="30.2" y="58">UART1_DCD</text>
<text x="86.2" y="55.5">SIM_CLK</text>
<text x="86.4" y="58">SIM_RST</text>
<text x="142.7" y="58">A0/~{CS}</text>
<text x="161.2" y="55.5">GPIO1</text>
<text x="161.2" y="58">GPIO2</text>
<text x="215.5" y="59.3" transform="rotate(-90 215.5 59.3)">VCCA</text>
<text x="218" y="59.5" transform="rotate(-90 218 59.5)">VCCB</text>
<text x="276.5" y="59.3" transform="rotate(-90 276.5 59.3)">VCCA</text>
<text x="279" y="59.5" transform="rotate(-90 279 59.5)">VCCB</text>
<text x="338.8" y="56.7">VCC</text>
<text x="338.8" y="59.3">RST</text>
<text x="30.2" y="60.6">UART1_CTS</text>
<text x="30.2" y="63.1">UART1_RTS</text>
<text x="30.2" y="65.6">UART1_TXD</text>
<text x="84.7" y="63.1">GNSS_ANT</text>
<text x="87.3" y="60.6">RF_ANT</text>
<text x="88.3" y="65.6">GPIO1</text>
<text x="142.7" y="60.6">A1/SI</text>
<text x="142.7" y="63.1">SO</text>
<text x="142.7" y="65.6">SCL/SCLK</text>
<text x="156.2" y="65.6">GPIO4/~{DSR}</text>
<text x="161.2" y="60.6">GPIO3</text>
<text x="204.2" y="61.8">A1</text>
<text x="204.2" y="64.4">A2</text>
<text x="223.8" y="60.6">B1Y</text>
<text x="223.8" y="63.1">B2Y</text>
<text x="224.9" y="65.6">B3</text>
<text x="265.2" y="61.8">A1</text>
<text x="265.2" y="64.4">A2</text>
<text x="284.8" y="60.6">B1Y</text>
<text x="284.8" y="63.1">B2Y</text>
<text x="285.9" y="65.6">B3</text>
<text x="338.8" y="61.8">CLK</text>
<text x="338.8" y="64.4">I/O</text>
<text x="360.3" y="61.8">DETECT</text>
<text x="30.2" y="68.2">UART1_RXD</text>
<text x="30.2" y="70.7">BOOT_CFG</text>
<text x="88.3" y="68.2">GPIO2</text>
<text x="88.3" y="70.7">GPIO3</text>
<text x="142.7" y="68.2">SDA</text>
<text x="156.4" y="68.2">GPIO5/~{DTR}</text>
<text x="157.4" y="70.7">GPIO6/~{CD}</text>
<text x="204.2" y="66.9">A3Y</text>
<text x="204.2" y="69.4">A4Y</text>
<text x="204.2" y="72">OE</text>
<text x="224.8" y="70.7">NC</text>
<text x="224.9" y="68.2">B4</text>
<text x="265.2" y="66.9">A3Y</text>
<text x="265.2" y="69.4">A4Y</text>
<text x="265.2" y="72">OE</text>
<text x="285.7" y="70.7">NC</text>
<text x="285.9" y="68.2">B4</text>
<text x="338.8" y="66.9">VPP/NC</text>
<text x="30.2" y="73.3">STATUS</text>
<text x="30.2" y="75.8">NETLIGHT</text>
<text x="88.3" y="73.3">GPIO4</text>
<text x="88.3" y="75.8">GPIO5</text>
<text x="142.7" y="73.3">~{IRQ}</text>
<text x="158" y="73.3">GPIO7/~{RI}</text>
<text x="216.8" y="77.7" transform="rotate(-90 216.8 77.7)">GND</text>
<text x="224.8" y="73.3">NC</text>
<text x="277.7" y="77.7" transform="rotate(-90 277.7 77.7)">GND</text>
<text x="285.7" y="73.3">NC</text>
<text x="352.7" y="72.6" transform="rotate(-90 352.7 72.6)">GND/CD_COM</text>
<text x="355.2" y="72.6" transform="rotate(-90 355.2 72.6)">SHIELD</text>
<text x="30.2" y="78.3">VDD_EXT</text>
<text x="30.2" y="80.9">USB_VBUS</text>
<text x="30.2" y="83.4">USB_DP</text>
<text x="86.4" y="83.4">I2C_SDA</text>
<text x="88.3" y="78.3">GPIO6</text>
<text x="88.3" y="80.9">GPIO7</text>
<text x="142.7" y="80.9">XTAL1</text>
<text x="163.5" y="80.9">~{CTS}</text>
<text x="163.5" y="83.4">~{RTS}</text>
<text x="164.4" y="78.3">RX</text>
<text x="30.2" y="86">USB_DM</text>
<text x="30.2" y="88.5">DEBUG_RXD</text>
<text x="86.5" y="86">I2C_SCL</text>
<text x="91.4" y="88.5">NC</text>
<text x="142.7" y="86">XTAL2</text>
<text x="155.8" y="87.1" transform="rotate(-90 155.8 87.1)">VSS</text>
<text x="164.8" y="86">TX</text>
<text x="30.2" y="91">DEBUG_TXD</text>
<text x="30.2" y="93.6">UART3_RXD</text>
<text x="91.4" y="91">NC</text>
<text x="91.4" y="93.6">NC</text>
<text x="30.2" y="96.1">UART3_TXD</text>
<text x="30.2" y="98.7">PCM_CLK</text>
<text x="30.2" y="101.2">PCM_SYNC</text>
<text x="91.4" y="96.1">NC</text>
<text x="91.4" y="98.7">NC</text>
<text x="91.4" y="101.2">NC</text>
<text x="30.2" y="103.7">PCM_DIN</text>
<text x="30.2" y="106.3">PCM_DOUT</text>
<text x="91.4" y="103.7">NC</text>
<text x="91.4" y="106.3">NC</text>
<text x="30.2" y="108.8">ADC</text>
<text x="30.2" y="111.4">NC</text>
<text x="91.4" y="108.8">NC</text>
<text x="91.4" y="111.4">NC</text>
<text x="337.9" y="113.9">J9</text>
<text x="354.4" y="113.9">DM3AT-SF-PEJM5</text>
<text x="45.3" y="114.6" transform="rotate(-90 45.3 114.6)">GND</text>
<text x="47.9" y="114.6" transform="rotate(-90 47.9 114.6)">GND</text>
<text x="50.4" y="114.6" transform="rotate(-90 50.4 114.6)">GND</text>
<text x="52.9" y="114.6" transform="rotate(-90 52.9 114.6)">GND</text>
<text x="55.5" y="114.6" transform="rotate(-90 55.5 114.6)">GND</text>
<text x="58" y="114.6" transform="rotate(-90 58 114.6)">GND</text>
<text x="60.6" y="114.6" transform="rotate(-90 60.6 114.6)">GND</text>
<text x="63.1" y="114.6" transform="rotate(-90 63.1 114.6)">GND</text>
<text x="65.6" y="114.6" transform="rotate(-90 65.6 114.6)">GND</text>
<text x="68.2" y="114.6" transform="rotate(-90 68.2 114.6)">GND</text>
<text x="70.7" y="114.6" transform="rotate(-90 70.7 114.6)">GND</text>
<text x="73.3" y="114.6" transform="rotate(-90 73.3 114.6)">GND</text>
<text x="75.8" y="114.6" transform="rotate(-90 75.8 114.6)">GND</text>
<text x="78.3" y="114.6" transform="rotate(-90 78.3 114.6)">GND</text>
<text x="80.9" y="114.6" transform="rotate(-90 80.9 114.6)">GND</text>
<text x="158.8" y="117.7">U9</text>
<text x="155.8" y="124.1" transform="rotate(-90 155.8 124.1)">VIN</text>
<text x="158.8" y="120.2">TPS62130RGTR</text>
<text x="221" y="122.8">Y2</text>
<text x="221" y="125.3">14.7456MHz</text>
<text x="233.8" y="125.3">CL12pF</text>
<text x="279.4" y="124.7">Q1</text>
<text x="337.1" y="121.5">DAT2</text>
<text x="337.1" y="124.1">DAT3/CD</text>
<text x="147.6" y="126.6">EN</text>
<text x="147.6" y="129.1">SS/TR</text>
<text x="147.6" y="131.7">DEF</text>
<text x="158.5" y="131.7">VOS</text>
<text x="159.4" y="126.6">SW</text>
<text x="279.4" y="126.6">2N7002</text>
<text x="337.1" y="126.6">CMD</text>
<text x="337.1" y="129.1">VDD</text>
<text x="337.1" y="131.7">CLK</text>
<text x="147.6" y="134.2">FSW</text>
<text x="159.6" y="134.2">PG</text>
<text x="159.7" y="136.8">FB</text>
<text x="337.1" y="134.2">VSS</text>
<text x="337.1" y="136.8">DAT0</text>
<text x="155.8" y="140.7" transform="rotate(-90 155.8 140.7)">GND</text>
<text x="337.1" y="139.3">DAT1</text>
<text x="337.1" y="141.8">DET_A</text>
<text x="76.9" y="146.9">J11</text>
<text x="337.1" y="144.4">DET_B</text>
<text x="364.8" y="144.4">SHIELD</text>
<text x="44.2" y="150.2">J10</text>
<text x="50.8" y="153.3">U.FL-R-SMT-1(10)</text>
<text x="70.4" y="164.7">LTE service</text>
<text x="82.6" y="164.7">1x06</text>
<text x="321.3" y="166.6">U11</text>
<text x="382.3" y="166.6">U12</text>
<text x="321.3" y="169.1">USBLC6-4SC6</text>
<text x="382.3" y="169.1">USBLC6-4SC6</text>
<text x="121.9" y="181.2">L2</text>
<text x="121.9" y="183.7">2.2uH</text>
<text x="128.6" y="183.7">/</text>
<text x="131.1" y="183.7">SRN6045TA-2R2Y</text>
<text x="160.7" y="181.2">C15</text>
<text x="160.7" y="186.3">330uF</text>
<text x="167.7" y="186.3">6.3V</text>
<text x="173" y="186.3">polymer</text>
<text x="23.5" y="209.1">C16</text>
<text x="71.8" y="209.1">C17</text>
<text x="120" y="209.1">C18</text>
<text x="168.3" y="209.1">C19</text>
<text x="216.5" y="209.1">C20</text>
<text x="264.8" y="209.1">C21</text>
<text x="313.1" y="209.1">C22</text>
<text x="361.3" y="209.1">C23</text>
<text x="23.5" y="214.2">22uF</text>
<text x="29.3" y="214.2">10V</text>
<text x="71.8" y="214.2">22uF</text>
<text x="77.6" y="214.2">10V</text>
<text x="120" y="214.2">100nF</text>
<text x="168.3" y="214.2">100nF</text>
<text x="216.5" y="214.2">10uF</text>
<text x="222.4" y="214.2">6.3V</text>
<text x="264.8" y="214.2">100nF</text>
<text x="313.1" y="214.2">100nF</text>
<text x="361.3" y="214.2">100nF</text>
<text x="23.5" y="237.1">C24</text>
<text x="71.8" y="237.1">C25</text>
<text x="120" y="237.1">C26</text>
<text x="168.3" y="237.1">C27</text>
<text x="216.5" y="237.1">C28</text>
<text x="264.8" y="237.1">C29</text>
<text x="313.1" y="237.1">C30</text>
<text x="23.5" y="242.2">100nF</text>
<text x="71.8" y="242.2">100nF</text>
<text x="120" y="242.2">100nF</text>
<text x="168.3" y="242.2">18pF</text>
<text x="216.5" y="242.2">18pF</text>
<text x="264.8" y="242.2">3.3nF</text>
<text x="313.1" y="242.2">100nF</text>
<text x="27.9" y="261.2">374k</text>
<text x="27.9" y="258.7">R21</text>
<text x="33.8" y="261.2">1%</text>
<text x="66" y="261.2">100k</text>
<text x="66" y="258.7">R22</text>
<text x="71.9" y="261.2">1%</text>
<text x="104.1" y="258.7">R23</text>
<text x="104.1" y="261.2">100k</text>
<text x="142.2" y="258.7">R24</text>
<text x="142.2" y="261.2">100k</text>
<text x="180.3" y="261.2">10k</text>
<text x="180.3" y="258.7">R25</text>
<text x="218.4" y="261.2">10k</text>
<text x="218.4" y="258.7">R26</text>
<text x="256.5" y="261.2">10k</text>
<text x="256.5" y="258.7">R27</text>
<text x="27.9" y="273.9">R28</text>
<text x="66" y="273.9">R29</text>
<text x="104.1" y="273.9">R30</text>
<text x="142.2" y="273.9">R31</text>
<text x="180.3" y="273.9">R32</text>
<text x="218.4" y="273.9">R33</text>
<text x="256.5" y="273.9">R34</text>
<text x="27.9" y="276.5">47k</text>
<text x="66" y="276.5">47k</text>
<text x="104.1" y="276.5">10k</text>
<text x="142.2" y="276.5">22R</text>
<text x="180.3" y="276.5">22R</text>
<text x="218.4" y="276.5">22R</text>
<text x="256.5" y="276.5">0R</text>
</g>
<g font-size="1.8" fill="#a90000">
<text x="59.4" y="43.2" transform="rotate(-90 59.4 43.2)">55</text>
<text x="62" y="43.2" transform="rotate(-90 62 43.2)">56</text>
<text x="64.5" y="43.2" transform="rotate(-90 64.5 43.2)">57</text>
<text x="154.7" y="46.4" transform="rotate(-90 154.7 46.4)">7</text>
<text x="26" y="49.3">1</text>
<text x="26" y="51.8">3</text>
<text x="96.5" y="49.3">30</text>
<text x="96.5" y="51.8">31</text>
<text x="140.3" y="49.3">4</text>
<text x="140.3" y="51.8">8</text>
<text x="167.6" y="51.8">15</text>
<text x="214.4" y="51.5" transform="rotate(-90 214.4 51.5)">1</text>
<text x="216.9" y="52.1" transform="rotate(-90 216.9 52.1)">14</text>
<text x="275.3" y="51.5" transform="rotate(-90 275.3 51.5)">1</text>
<text x="277.9" y="52.1" transform="rotate(-90 277.9 52.1)">14</text>
<text x="26" y="54.4">4</text>
<text x="26" y="56.9">5</text>
<text x="26" y="59.4">7</text>
<text x="96.5" y="54.4">32</text>
<text x="96.5" y="56.9">33</text>
<text x="96.5" y="59.4">60</text>
<text x="139.7" y="59.4">10</text>
<text x="140.3" y="56.9">9</text>
<text x="167.6" y="54.4">16</text>
<text x="167.6" y="56.9">17</text>
<text x="167.6" y="59.4">18</text>
<text x="229.8" y="59.4">13</text>
<text x="290.8" y="59.4">13</text>
<text x="334.6" y="55.6">1</text>
<text x="334.6" y="58.2">2</text>
<text x="26" y="62">8</text>
<text x="26" y="64.5">9</text>
<text x="96.5" y="62">53</text>
<text x="96.5" y="64.5">19</text>
<text x="139.7" y="62">11</text>
<text x="139.7" y="64.5">12</text>
<text x="167.6" y="64.5">20</text>
<text x="200" y="60.7">2</text>
<text x="200" y="63.2">3</text>
<text x="200" y="65.8">4</text>
<text x="229.8" y="62">12</text>
<text x="229.8" y="64.5">11</text>
<text x="260.9" y="60.7">2</text>
<text x="260.9" y="63.2">3</text>
<text x="260.9" y="65.8">4</text>
<text x="290.8" y="62">12</text>
<text x="290.8" y="64.5">11</text>
<text x="334.6" y="60.7">3</text>
<text x="334.6" y="63.2">7</text>
<text x="334.6" y="65.8">6</text>
<text x="369.5" y="60.7">CD</text>
<text x="25.4" y="67.1">10</text>
<text x="26" y="69.6">6</text>
<text x="96.5" y="67.1">20</text>
<text x="96.5" y="69.6">21</text>
<text x="139.7" y="67.1">13</text>
<text x="167.6" y="67.1">21</text>
<text x="167.6" y="69.6">22</text>
<text x="200" y="68.3">5</text>
<text x="200" y="70.9">8</text>
<text x="229.8" y="67.1">10</text>
<text x="230.4" y="69.6">6</text>
<text x="260.9" y="68.3">5</text>
<text x="260.9" y="70.9">8</text>
<text x="290.8" y="67.1">10</text>
<text x="291.4" y="69.6">6</text>
<text x="25.4" y="72.1">66</text>
<text x="25.4" y="74.7">52</text>
<text x="25.4" y="77.2">15</text>
<text x="96.5" y="72.1">34</text>
<text x="96.5" y="74.7">48</text>
<text x="96.5" y="77.2">67</text>
<text x="139.7" y="72.1">14</text>
<text x="167.6" y="72.1">23</text>
<text x="168.2" y="77.2">3</text>
<text x="230.4" y="72.1">9</text>
<text x="291.4" y="72.1">9</text>
<text x="351.5" y="76.9" transform="rotate(-90 351.5 76.9)">5</text>
<text x="354.1" y="77.6" transform="rotate(-90 354.1 77.6)">SH</text>
<text x="25.4" y="79.8">24</text>
<text x="25.4" y="82.3">27</text>
<text x="96.5" y="79.8">68</text>
<text x="96.5" y="82.3">37</text>
<text x="140.3" y="79.8">5</text>
<text x="167.6" y="82.3">24</text>
<text x="168.2" y="79.8">1</text>
<text x="215.6" y="82" transform="rotate(-90 215.6 82)">7</text>
<text x="276.6" y="82" transform="rotate(-90 276.6 82)">7</text>
<text x="25.4" y="84.8">28</text>
<text x="25.4" y="87.4">22</text>
<text x="25.4" y="89.9">23</text>
<text x="96.5" y="84.8">38</text>
<text x="96.5" y="87.4">26</text>
<text x="96.5" y="89.9">35</text>
<text x="140.3" y="84.8">6</text>
<text x="168.2" y="84.8">2</text>
<text x="25.4" y="92.5">49</text>
<text x="25.4" y="95">50</text>
<text x="96.5" y="92.5">36</text>
<text x="96.5" y="95">40</text>
<text x="154.7" y="90.2" transform="rotate(-90 154.7 90.2)">19</text>
<text x="25.4" y="97.5">11</text>
<text x="25.4" y="100.1">12</text>
<text x="96.5" y="97.5">41</text>
<text x="96.5" y="100.1">42</text>
<text x="25.4" y="102.6">13</text>
<text x="25.4" y="105.2">14</text>
<text x="25.4" y="107.7">25</text>
<text x="96.5" y="102.6">43</text>
<text x="96.5" y="105.2">44</text>
<text x="96.5" y="107.7">47</text>
<text x="25.4" y="110.2">16</text>
<text x="96.5" y="110.2">51</text>
<text x="44.2" y="118.8" transform="rotate(-90 44.2 118.8)">2</text>
<text x="46.7" y="119.4" transform="rotate(-90 46.7 119.4)">17</text>
<text x="49.3" y="119.4" transform="rotate(-90 49.3 119.4)">18</text>
<text x="51.8" y="119.4" transform="rotate(-90 51.8 119.4)">29</text>
<text x="54.4" y="119.4" transform="rotate(-90 54.4 119.4)">39</text>
<text x="56.9" y="119.4" transform="rotate(-90 56.9 119.4)">45</text>
<text x="59.4" y="119.4" transform="rotate(-90 59.4 119.4)">46</text>
<text x="62" y="119.4" transform="rotate(-90 62 119.4)">54</text>
<text x="64.5" y="119.4" transform="rotate(-90 64.5 119.4)">58</text>
<text x="67.1" y="119.4" transform="rotate(-90 67.1 119.4)">59</text>
<text x="69.6" y="119.4" transform="rotate(-90 69.6 119.4)">61</text>
<text x="72.1" y="119.4" transform="rotate(-90 72.1 119.4)">62</text>
<text x="74.7" y="119.4" transform="rotate(-90 74.7 119.4)">63</text>
<text x="77.2" y="119.4" transform="rotate(-90 77.2 119.4)">64</text>
<text x="79.8" y="119.4" transform="rotate(-90 79.8 119.4)">65</text>
<text x="144.7" y="125.5">13</text>
<text x="154.7" y="120.7" transform="rotate(-90 154.7 120.7)">10</text>
<text x="163.1" y="125.5">1</text>
<text x="212" y="124.2">1</text>
<text x="215.6" y="120.7" transform="rotate(-90 215.6 120.7)">2</text>
<text x="218.4" y="124.2">3</text>
<text x="269.8" y="125.5">1</text>
<text x="276.6" y="122.6" transform="rotate(-90 276.6 122.6)">3</text>
<text x="333.9" y="120.4">1</text>
<text x="333.9" y="122.9">2</text>
<text x="333.9" y="125.5">3</text>
<text x="145.3" y="128">9</text>
<text x="145.3" y="130.6">8</text>
<text x="162.5" y="130.6">14</text>
<text x="215.6" y="129.6" transform="rotate(-90 215.6 129.6)">4</text>
<text x="276.6" y="130.2" transform="rotate(-90 276.6 130.2)">2</text>
<text x="333.9" y="128">4</text>
<text x="333.9" y="130.6">5</text>
<text x="145.3" y="133.1">7</text>
<text x="163.1" y="133.1">4</text>
<text x="163.1" y="135.6">5</text>
<text x="333.9" y="133.1">6</text>
<text x="333.9" y="135.6">7</text>
<text x="154.7" y="142.9" transform="rotate(-90 154.7 142.9)">6</text>
<text x="333.3" y="140.7">10</text>
<text x="333.9" y="138.2">8</text>
<text x="333.9" y="143.3">9</text>
<text x="372.7" y="143.3">11</text>
<text x="74.9" y="148.3">1</text>
<text x="41.2" y="152.1">1</text>
<text x="74.9" y="150.9">2</text>
<text x="74.9" y="153.4">3</text>
<text x="74.9" y="156">4</text>
<text x="45.5" y="156.9" transform="rotate(-90 45.5 156.9)">2</text>
<text x="74.9" y="158.5">5</text>
<text x="74.9" y="161">6</text>
<text x="313" y="172.5">1</text>
<text x="319.8" y="169.6" transform="rotate(-90 319.8 169.6)">5</text>
<text x="373.9" y="172.5">1</text>
<text x="380.7" y="169.6" transform="rotate(-90 380.7 169.6)">5</text>
<text x="313" y="175">3</text>
<text x="313" y="177.5">4</text>
<text x="373.9" y="175">3</text>
<text x="373.9" y="177.5">4</text>
<text x="313" y="180.1">6</text>
<text x="319.8" y="184.9" transform="rotate(-90 319.8 184.9)">2</text>
<text x="373.9" y="180.1">6</text>
<text x="380.7" y="184.9" transform="rotate(-90 380.7 184.9)">2</text>
</g>
</svg>
